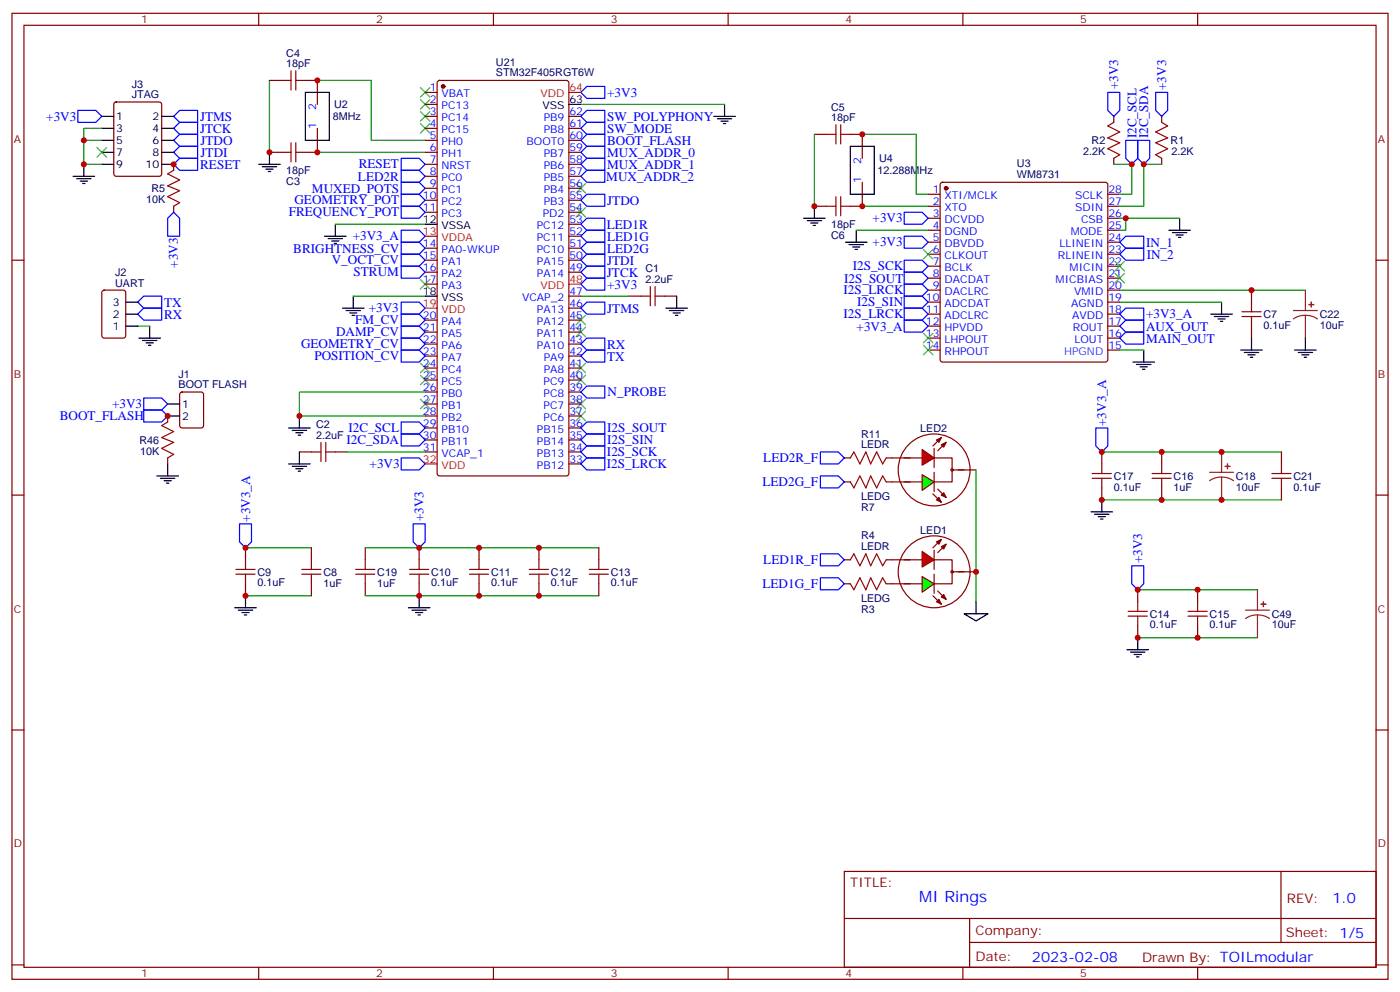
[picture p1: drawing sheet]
<svg xmlns="http://www.w3.org/2000/svg" width="412mm" height="292mm" viewBox="0 0 412 292" stroke-linecap="round" stroke-linejoin="round" font-family="sans-serif">
<g fill="none" stroke="#870000" stroke-width=".35">
<path d="M3.5 3.9h405.4v284.4h-405.4zM7.1 7.4h398.2v277.3h-398.2zM76.2 3.9v3.5M145.3 3.9v3.5M214.5 3.9v3.5M283.6 3.9v3.5M352.8 3.9v3.5M79.4 23.7h3.5M90 23.7h3.5v7M93.5 37.8v7h-3.5M239.9 39.5h3.5M250.5 39.5h3.5v7.1"/>
<path d="M328.1 34.3v1.7M342.2 34.3v1.7M79.4 44.8h3.5M254 53.7v7h-3.5M273.4 57.2h3.5M277.2 53.9l.4-.2h48l.5 .2 .2 .5v51.5l-.2 .5-.5 .2h-48l-.5-.3-.2-.4v-51.5zM326.3 57.2h3.5M328.1 46.6v1.8M342.2 46.6v1.8M3.5 76.6h3.6M239.9 60.7h3.5M273.4 60.7h3.5"/>
<path d="M273.4 64.2h3.5M273.4 67.8h3.5M273.4 71.3h3.5M273.4 74.8h3.5M273.4 78.4h3.5M326.3 60.7h3.5M326.3 64.2h3.5M326.3 67.8h3.5M326.3 71.3h3.5M326.3 74.8h3.5M326.3 78.4h3.5M405.3 76.6h3.6"/>
<path d="M185.2 87.2h3.5M195.8 87.2h3.5M273.4 81.9h3.5M273.4 85.4h3.5M273.4 88.9h3.5M273.4 92.5h3.5M273.4 96h3.5M273.4 99.5h3.5M326.3 81.9h3.5M326.3 85.4h3.5M326.3 88.9h3.5M326.3 92.5h3.5"/>
<path d="M326.3 96h3.5M326.3 99.5h3.5M368.7 85.4v3.5M368.7 96v3.5M273.4 103h3.5M326.3 103h3.5M88.2 133h3.5M98.8 133h3.5M275.2 134.8h5.3v7.1h-5.3M3.5 145.7h3.6M405.3 145.7h3.6M3.5 214.9h3.6"/>
<path d="M405.3 214.9h3.6M248.7 256.5h156.6v28.2h-156.6zM377.3 256.5v20.9M248.7 270.4h156.5M285.6 277.4h119.6M285.6 270.4v14.1M3.5 284h3.6M76.2 284.7v3.6M145.3 284.7v3.6M214.5 284.7v3.6M283.6 284.7v3.6M352.8 284.7v3.6"/>
<path d="M405.3 284h3.6"/>
<circle cx="280.5" cy="138.3" r=".35"/>
</g>
<g fill="none" stroke="#00f" stroke-width=".35">
<path d="M171.1 37.8l1.8-1.8h5.3v3.5h-5.3zM172.9 25.4h5.3v3.6h-5.3l-1.8-1.8zM172.9 32.5h5.3v3.5h-5.3l-1.8-1.7zM326.3 27.2h3.5v5.3l-1.7 1.8-1.8-1.8zM340.4 27.2h3.6v5.3l-1.8 1.8-1.8-1.8zM118.2 50.1h5.3l1.7 1.8-1.7 1.8h-5.3zM118.2 53.7h5.3l1.7 1.7-1.7 1.8h-5.3zM118.2 57.2h5.3l1.7 1.7-1.7 1.8h-5.3zM171.1 58.9l1.8-1.7h5.3v3.5h-5.3zM171.1 48.4l1.8-1.8h5.3v3.5h-5.3zM171.1 44.8l1.8-1.7h5.3v3.5h-5.3zM172.9 50.1h5.3v3.6h-5.3l-1.8-1.8z"/>
<path d="M331.6 41.3h3.5v5.3l-1.7 1.8-1.8-1.8zM335.1 41.3h3.6v5.3l-1.8 1.8-1.8-1.8zM118.2 67.8h5.3l1.7 1.7-1.7 1.8h-5.3zM118.2 71.3h5.3l1.7 1.8-1.7 1.7h-5.3zM118.2 74.8h5.3l1.7 1.8-1.7 1.8h-5.3zM118.2 78.4h5.3l1.7 1.7-1.7 1.8h-5.3zM118.2 60.7h5.3l1.7 1.8-1.7 1.7h-5.3zM171.1 76.6l1.8-1.8h5.3v3.6h-5.3zM171.1 73.1l1.8-1.8h5.3v3.5h-5.3zM171.1 66l1.8-1.8h5.3v3.6h-5.3zM172.9 67.8h5.3v3.5h-5.3l-1.8-1.8zM266.3 62.5h5.3l1.8 1.7-1.8 1.8h-5.3z"/>
<path d="M266.3 69.5h5.3l1.8 1.8-1.8 1.8h-5.3zM266.3 76.6h5.3l1.8 1.8-1.8 1.7h-5.3zM329.8 74.8l1.8-1.7h5.3v3.5h-5.3zM329.8 71.3l1.8-1.8h5.3v3.6h-5.3zM40.6 88.9l1.7-1.7h5.3v3.5h-5.3zM40.6 92.5l1.7-1.8h5.3v3.5h-5.3zM118.2 88.9h5.3l1.7 1.8-1.7 1.8h-5.3zM118.2 92.5h5.3l1.7 1.7-1.7 1.8h-5.3zM118.2 96h5.3l1.7 1.8-1.7 1.7h-5.3zM118.2 99.5h5.3l1.7 1.8-1.7 1.7h-5.3zM171.1 83.6l1.8-1.7h5.3v3.5h-5.3zM171.1 90.7l1.8-1.8h5.3v3.6h-5.3z"/>
<path d="M171.1 80.1l1.8-1.7h5.3v3.5h-5.3zM266.3 80.1h5.3l1.8 1.8-1.8 1.7h-5.3zM266.3 83.6h5.3l1.8 1.8-1.8 1.8h-5.3zM266.3 90.7h5.3l1.8 1.8-1.8 1.7h-5.3zM266.3 87.2h5.3l1.8 1.7-1.8 1.8h-5.3zM266.3 94.2h5.3l1.8 1.8-1.8 1.8h-5.3zM329.8 99.5l1.8-1.7h5.3v3.5h-5.3zM329.8 96l1.8-1.8h5.3v3.6h-5.3zM329.8 92.5l1.8-1.8h5.3v3.5h-5.3zM118.2 103h5.3l1.7 1.8-1.7 1.8h-5.3zM171.1 104.8l1.8-1.8h5.3v3.6h-5.3zM171.1 101.3l1.8-1.8h5.3v3.5h-5.3z"/>
<path d="M171.1 115.4l1.8-1.8h5.3v3.6h-5.3zM118.2 134.8h5.3l1.7 1.8-1.7 1.7h-5.3zM118.2 124.2h5.3l1.7 1.8-1.7 1.7h-5.3zM118.2 127.7h5.3l1.7 1.8-1.7 1.8h-5.3zM171.1 136.6l1.8-1.8h5.3v3.5h-5.3zM171.1 133l1.8-1.7h5.3v3.5h-5.3zM171.1 129.5l1.8-1.8h5.3v3.6h-5.3zM171.1 126l1.8-1.8h5.3v3.5h-5.3z"/>
</g>
<g fill="none" stroke="#000" stroke-width=".35">
<path d="M90 27.2h7v14.1h-7zM210.3 34.3h6.3M211.3 35h4.2M212.4 35.7h2.1M213.1 36.4h.7M213.4 30.7v3.6M76.2 48.4h6.3M77.3 49.1h4.2M78.3 49.8h2.1M79 50.5h.7M79.4 44.8v3.6M250.5 43.1h7v14.1h-7z"/>
<path d="M95.6 69.5h6.4M96.7 70.2h4.2M97.7 70.9h2.1M98.4 71.6h.7M98.8 66v3.5M236.7 64.2h6.4M237.8 64.9h4.2M238.8 65.7h2.1M239.5 66.4h.7M239.9 60.7v3.5M249.1 71.3h6.3M250.1 72h4.3"/>
<path d="M251.2 72.7h2.1M251.9 73.4h.7M252.2 67.8v3.5M344.3 67.8h6.4M345.4 68.5h4.2M346.4 69.2h2.1M347.1 69.9h.7M347.5 64.2v3.6M100.9 90.7h6.3M102 91.4h4.2M103 92.1h2.1M103.7 92.8h.7"/>
<path d="M104.1 87.2v3.5M196.1 90.7h6.4M197.2 91.4h4.2M198.3 92.1h2.1M199 92.8h.7M199.3 87.2v3.5M356.7 92.5h6.3M357.7 93.2h4.2M358.8 93.9h2.1M359.5 94.6h.7M359.8 88.9v3.6M368.7 99.5v3.5"/>
<path d="M384.5 99.5v3.5M333.7 106.6h6.4M334.8 107.3h4.2M335.8 108h2.2M336.5 108.7h.8M336.9 103v3.6M365.5 103h6.3M366.5 103.8h4.3M367.6 104.5h2.1M368.3 105.2h.7M381.4 103h6.3M382.4 103.8h4.2"/>
<path d="M383.5 104.5h2.1M384.2 105.2h.7M85 136.6h6.4M85 126h6.4M86.1 137.3h4.2M86.1 126.7h4.2M87.1 138h2.2M87.1 127.4h2.2M87.8 138.7h.7M87.8 128.1h.7M88.2 122.4v3.6M88.2 133v3.6"/>
</g>
<g fill="none" stroke="#008700" stroke-width=".35">
<path d="M79.4 23.7v21.1M93.5 23.7h15.9v17.6h15.8M171.1 30.7h42.3M239.9 39.5v21.2M254 39.5h15.9v17.7h3.5M93.5 44.8h31.7M328.1 48.4h5.3v8.8h-3.6M342.2 48.4h-5.3v12.3h-7.1M98.8 66h26.4M252.2 67.8h21.2M254 60.7h19.4M329.8 64.2h1.8"/>
<path d="M347.5 64.2h-15.9v3.6h-1.8M104.1 87.2h21.1M171.1 87.2h14.1M329.8 85.4h54.7M329.8 88.9h30M125.2 115.4h-37v7h37M329.8 103h7.1M102.3 133h22.9"/>
</g>
<g fill="none" stroke="#3c3" stroke-width=".35">
<path d="M123.8 25.8l2.8 2.8M123.8 29.3l2.8 2.8M123.8 36.4l2.8 2.8M123.8 32.8l2.8 2.9M126.6 25.8l-2.8 2.8M126.6 29.3l-2.8 2.8M126.6 36.4l-2.8 2.8M126.6 32.8l-2.8 2.9M169.7 54l2.8 2.8M172.5 54l-2.8 2.8M169.7 61.1l2.8 2.8M172.5 61.1l-2.8 2.8"/>
<path d="M272 73.4l2.8 2.8M274.8 73.4l-2.8 2.8M328.4 76.9l2.9 2.9M331.3 76.9l-2.9 2.9M123.8 82.2l2.8 2.9M126.6 82.2l-2.8 2.9M169.7 96.3l2.8 2.9M169.7 92.8l2.8 2.8M172.5 96.3l-2.8 2.9M172.5 92.8l-2.8 2.8M272 98.1l2.8 2.8M274.8 98.1l-2.8 2.8"/>
<path d="M328.4 80.5l2.9 2.8M331.3 80.5l-2.9 2.8M123.8 117.5l2.8 2.8M123.8 106.9l2.8 2.8M123.8 110.5l2.8 2.8M126.6 117.5l-2.8 2.8M126.6 106.9l-2.8 2.8M126.6 110.5l-2.8 2.8M169.7 106.9l2.8 2.8M169.7 117.5l2.8 2.8M169.7 110.5l2.8 2.8M172.5 106.9l-2.8 2.8"/>
<path d="M172.5 117.5l-2.8 2.8M172.5 110.5l-2.8 2.8M272 101.6l2.8 2.9M274.8 101.6l-2.8 2.9M169.7 121l2.8 2.9M172.5 121l-2.8 2.9"/>
</g>
<g fill="none" stroke="#a10000" stroke-width=".35">
<path d="M82.9 23.7h2.8M85.7 20.8v5.7M87.1 20.8v5.7M87.1 23.7h2.9M243.4 39.5h2.8M246.2 36.7v5.7M247.6 36.7v5.7M247.6 39.5h2.9M328.1 36l-1.8 1.1 3.5 1.7-3.5 1.8 3.5 1.4-3.5 1.8 3.5 1.7-1.7 1.1M342.2 36l1.8 1.1-3.6 1.7 3.6 1.8-3.6 1.4 3.6 1.8-3.6 1.7 1.8 1.1M82.9 44.8h2.8M85.7 42v5.7"/>
<path d="M87.1 42v5.7M87.1 44.8h2.9M246.2 57.9v5.6M247.6 57.9v5.6M243.4 60.7h2.8M247.6 60.7h2.9M188.7 87.2h2.9M191.6 84.3v5.7M193 84.3v5.7M193 87.2h2.8M365.8 93.2h5.7M365.8 91.8h5.7"/>
<path d="M368.7 88.9v2.9M368.7 93.2v2.8M91.7 133h2.8M94.5 130.2v5.7M96 130.2v5.7M96 133h2.8"/>
</g>
<path d="M381 91.4h7.1M384.5 92.8l-1.8 .3-1.7 .8M384.5 92.8l1.9 .3 1.7 .8M384.5 85.4v6M384.5 92.8v6.7" fill="none" stroke="#8c2424" stroke-width=".35"/>
<g fill="#8c2424" stroke="#8c2424" stroke-width=".35">
<path d="M385.6 89.6l1.4 .1z"/>
<path d="M386.3 88.9v1.4z"/>
</g>
<circle cx="278.7" cy="55.4" r=".53" fill="#870000" stroke="#870000" stroke-width=".35"/>
<path d="M271.6 132.3l3.6 2.5-3.6 2.1z" fill="#f00" stroke="#870000" stroke-width=".35"/>
<path d="M262.8 134.8h5.3M275.2 132v5.6M277.3 128.8l-2.5 2.5M278.7 130.2l-2.5 2.5" fill="none" stroke="#870000" stroke-width=".35"/>
<g fill="#870000" stroke="#870000" stroke-width=".35">
<path d="M275.9 129.5l1.4-.7-.7 1.4z"/>
<path d="M277.3 130.9l1.4-.7-.7 1.4z"/>
</g>
<path d="M271.6 139.7l3.6 2.2-3.6 2.4z" fill="#0f0" stroke="#870000" stroke-width=".35"/>
<g fill="none" stroke="#870000" stroke-width=".35">
<path d="M248.7 134.8h1.8M261.1 134.8h1.7M266.3 134.8h5.3M275.2 139v5.7M280.5 138.3h7M248.7 141.9h1.8M261.1 141.9h10.5M274.8 145.4l2.5 2.4M276.2 144l2.5 2.4M248.7 171.8h1.8M248.7 164.8h1.8M261.1 171.8h1.7"/>
<path d="M261.1 164.8h1.7M275.2 164.8h5.3v7h-5.3"/>
<circle cx="275.2" cy="138.3" r="10.6"/>
<circle cx="280.5" cy="168.3" r=".35"/>
</g>
<g fill="#870000" stroke="#870000" stroke-width=".35">
<path d="M276.6 146.4l.7 1.4-1.4-.7z"/>
<path d="M277.3 145.7l.7-.7 .7 1.4z"/>
</g>
<path d="M250.5 134.8l1-1.8 1.8 3.6 1.8-3.6 1.4 3.6 1.7-3.6 1.8 3.6 1.1-1.8M250.5 141.9l1 1.7 1.8-3.5 1.8 3.5 1.4-3.5 1.7 3.5 1.8-3.5 1.1 1.8M250.5 171.8l1 1.8 1.8-3.5 1.8 3.5 1.4-3.5 1.7 3.5 1.8-3.5 1.1 1.7M250.5 164.8l1-1.8 1.8 3.5 1.8-3.5 1.4 3.5 1.7-3.5 1.8 3.5 1.1-1.7" fill="none" stroke="#a10000" stroke-width=".35"/>
<path d="M271.6 162.3l3.6 2.5-3.6 2.1z" fill="#f00" stroke="#870000" stroke-width=".35"/>
<path d="M277.3 158.8l-2.5 2.5M262.8 164.8h5.3M275.2 162v5.6M278.7 160.2l-2.5 2.5" fill="none" stroke="#870000" stroke-width=".35"/>
<g fill="#870000" stroke="#870000" stroke-width=".35">
<path d="M275.9 159.5l1.4-.7-.7 1.4z"/>
<path d="M277.3 160.9l1.4-.7-.7 1.4z"/>
</g>
<path d="M271.6 169.7l3.6 2.1-3.6 2.5z" fill="#0f0" stroke="#870000" stroke-width=".35"/>
<g fill="none" stroke="#870000" stroke-width=".35">
<path d="M33.7 30.2l.5-.2h12.7l.7 .5v20.7l-.4 .6-13 .1-.6-.5-.1-20.7zM125.2 27.2h3.6M125.2 30.7h3.6M125.2 34.3h3.6M125.2 37.8h3.6M129 23.9l.5-.2h37.4l.6 .4 .1 115.3-.5 .6-37.6 .1-.7-.5v-115.2zM167.6 34.3h3.5M167.6 37.8h3.5M51.2 48.4v1.7M125.2 41.3h3.6M125.2 44.8h3.6M125.2 48.4h3.6"/>
<path d="M125.2 51.9h3.6M125.2 55.4h3.6M125.2 58.9h3.6M167.6 41.3h3.5M167.6 44.8h3.5M167.6 48.4h3.5M167.6 51.9h3.5M167.6 55.4h3.5M167.6 58.9h3.5M51.2 60.7v1.8M125.2 62.5h3.6M125.2 73.1h3.6"/>
<path d="M125.2 76.6h3.6M167.6 62.5h3.5M167.6 73.1h3.5M167.6 76.6h3.5M167.6 69.5h3.5M167.6 66h3.5M30.2 85.6l.5-.2h5.6l.7 .4v13l-.4 .7h-5.9l-.7-.4v-13zM125.2 80.1h3.6M125.2 83.6h3.6M125.2 94.2h3.6M125.2 97.8h3.6M167.6 80.1h3.5"/>
<path d="M167.6 94.2h3.5M167.6 97.8h3.5M167.6 90.7h3.5M167.6 87.2h3.5M53.2 115.6l.4-.2h5.7l.6 .4 .1 9.5-.5 .6-5.9 .1-.6-.5-.1-9.4zM125.2 101.3h3.6M125.2 104.8h3.6M125.2 108.3h3.6M125.2 111.9h3.6M125.2 115.4h3.6M125.2 118.9h3.6M167.6 101.3h3.5"/>
<path d="M167.6 104.8h3.5M167.6 108.3h3.5M167.6 111.9h3.5M167.6 115.4h3.5M167.6 118.9h3.5M49.4 122.4v1.8M49.4 134.8v1.8M125.2 122.4h3.6M125.2 126h3.6M125.2 129.5h3.6M125.2 133h3.6M167.6 122.4h3.5"/>
<path d="M167.6 126h3.5M167.6 129.5h3.5M167.6 133h3.5M167.6 136.6h3.5M324.6 133v3.6M342.2 133v3.6M377.5 133v3.6M324.6 143.6v3.5M342.2 143.6v3.5M377.5 143.6v3.5M72.3 161.3v3.5M72.3 171.8v3.6"/>
<path d="M91.7 161.3v3.5M91.7 171.8v3.6M107.6 161.3v3.5M107.6 171.8v3.6M123.5 161.3v3.5M123.5 171.8v3.6M141.1 161.3v3.5M141.1 171.8v3.6M158.7 161.3v3.5M158.7 171.8v3.6M176.4 161.3v3.5M176.4 171.8v3.6"/>
<path d="M262.8 171.8h8.8M266.3 164.8h5.3M274.8 175.4l2.5 2.4M275.2 169v5.7M276.2 174l2.5 2.4M280.5 168.3h7M335.1 173.6v3.5M352.8 173.6v3.5M335.1 184.2v3.5M352.8 184.2v3.5"/>
<circle cx="275.2" cy="168.3" r="10.6"/>
</g>
<g fill="#870000" stroke="#870000" stroke-width=".35">
<path d="M275.9 177.1l.7-.7 .7 1.4z"/>
<path d="M277.3 175.7l.7-.7 .7 1.4z"/>
<circle cx="130.5" cy="25.4" r=".53"/>
</g>
<g fill="none" stroke="#00f" stroke-width=".35">
<path d="M22.9 32.5h5.3l1.8 1.8-1.8 1.7h-5.3zM51.2 37.8l1.7-1.8h5.3v3.5h-5.3zM52.9 32.5h5.3v3.5h-5.3l-1.7-1.7zM51.2 41.3l1.7-1.8h5.3v3.6h-5.3zM51.2 44.8l1.7-1.7h5.3v3.5h-5.3zM51.2 48.4l1.7-1.8h5.3v3.5h-5.3zM118.2 46.6h5.3l1.7 1.8-1.7 1.7h-5.3zM171.1 41.3l1.8-1.8h5.3v3.6h-5.3zM51.2 62.5l1.7 1.7v5.3h-3.5v-5.3zM42.3 117.2h5.3l1.8 1.7-1.8 1.8h-5.3zM42.3 120.7h5.3l1.8 1.7-1.8 1.8h-5.3zM241.7 133h5.2l1.8 1.8-1.8 1.8h-5.2z"/>
<path d="M322.8 126h3.5v5.3l-1.7 1.7-1.8-1.7zM70.6 154.2h3.5v5.3l-1.8 1.8-1.7-1.8zM121.7 154.2h3.5v5.3l-1.7 1.8-1.8-1.8zM241.7 140.1h5.2l1.8 1.8-1.8 1.7h-5.2zM241.7 163h5.2l1.8 1.8-1.8 1.7h-5.2zM241.7 170.1h5.2l1.8 1.7-1.8 1.8h-5.2zM333.4 166.5h3.5v5.3l-1.8 1.8-1.7-1.8z"/>
</g>
<path d="M30 37.8h-5.3v10.6h5.3M24.7 41.3h5.3M40.6 96h3.5M287.5 138.3v38.8M324.6 133h52.9M324.6 147.1h52.9M72.3 175.4h19.4M72.3 161.3h19.4M107.6 175.4h68.8M107.6 161.3h68.8M335.1 173.6h35.3M335.1 187.7h35.3" fill="none" stroke="#008700" stroke-width=".35"/>
<g fill="none" stroke="#000" stroke-width=".35">
<path d="M30 34.3h3.5M30 37.8h3.5M47.6 34.3h3.6M47.6 37.8h3.6M167.6 30.7h3.5M21.5 51.9h6.4M22.6 52.6h4.2M23.6 53.3h2.2M24.3 54h.7M24.7 48.4v3.5M30 41.3h3.5M30 44.8h3.5"/>
<path d="M30 48.4h3.5M47.6 41.3h3.6M47.6 44.8h3.6M47.6 48.4h3.6M125.2 66h3.6M37 88.9h3.6M37 96h3.6M37 92.5h3.6M40.9 99.5h6.4M44.1 96v3.5M125.2 87.2h3.6M42 100.2h4.2"/>
<path d="M43 100.9h2.2M43.7 101.6h.7M49.4 118.9h3.5M49.4 136.6v3.5M49.4 122.4h3.5M46.2 140.1h6.4M47.3 140.8h4.2M48.3 141.5h2.1M49 142.2h.7M321.4 150.7h6.3M322.4 151.4h4.3M323.5 152.1h2.1"/>
<path d="M324.2 152.8h.7M324.6 147.1v3.6M69.1 178.9h6.4M70.2 179.6h4.2M72.3 175.4v3.5M120.3 178.9h6.3M121.4 179.6h4.2M123.5 175.4v3.5M287.5 177.1v3.6M71.3 180.3h2.1M72 181h.7M122.4 180.3h2.1"/>
<path d="M123.1 181h.7M284 180.7h7l-3.5 2.1zM332 191.2h6.3M333 191.9h4.3M334.1 192.7h2.1M334.8 193.4h.7M335.1 187.7v3.5"/>
</g>
<path d="M356.3 139h7.1M359.8 133v6M359.8 140.4l-1.8 .3-1.7 .8M359.8 140.4l1.9 .3 1.7 .8M359.8 140.4v6.7M366.9 179.6h7M370.4 173.6v6M370.4 181l-1.8 .2-1.7 .9M370.4 181l1.9 .2 1.6 .9M370.4 181v6.7" fill="none" stroke="#8c2424" stroke-width=".35"/>
<g fill="#8c2424" stroke="#8c2424" stroke-width=".35">
<path d="M360.9 137.3h1.4z"/>
<path d="M361.6 136.6v1.4z"/>
<path d="M371.5 177.8l1.4 .1z"/>
<path d="M372.1 177.1l.1 1.4z"/>
</g>
<g fill="none" stroke="#a10000" stroke-width=".35">
<path d="M51.2 50.1l-1.8 1.1 3.5 1.8-3.5 1.7 3.5 1.4-3.5 1.8 3.5 1.8-1.7 1M49.4 124.2l-1.8 1.1 3.6 1.7-3.6 1.8 3.6 1.4-3.6 1.8 3.6 1.7-1.8 1.1M321.7 139.4h5.7M324.6 136.6v2.8M339.4 139.4h5.6M342.2 136.6v2.8M374.6 139.4h5.7M377.5 136.6v2.8M321.7 140.8h5.7M324.6 140.8v2.8M339.4 140.8h5.6M342.2 140.8v2.8"/>
<path d="M374.6 140.8h5.7M377.5 140.8v2.8M69.5 169h5.6M69.5 167.6h5.6M72.3 164.8v2.8M72.3 169v2.8M88.9 169h5.6M88.9 167.6h5.6M91.7 164.8v2.8M91.7 169v2.8M104.8 169h5.6M104.8 167.6h5.6"/>
<path d="M107.6 164.8v2.8M107.6 169v2.8M120.6 169h5.7M120.6 167.6h5.7M123.5 164.8v2.8M123.5 169v2.8M138.3 169h5.6M138.3 167.6h5.6M141.1 164.8v2.8M141.1 169v2.8M155.9 169h5.7M155.9 167.6h5.7"/>
<path d="M158.7 164.8v2.8M158.7 169v2.8M173.6 169h5.6M173.6 167.6h5.6M176.4 164.8v2.8M176.4 169v2.8M332.3 180h5.7M335.1 177.1v2.9M350 180h5.6M352.8 177.1v2.9M332.3 181.4h5.7M335.1 181.4v2.8"/>
<path d="M350 181.4h5.6M352.8 181.4v2.8"/>
</g>
<path d="M167.6 27.2h3.5M125.2 69.5h3.6M125.2 90.7h3.6M167.6 83.6h3.5M125.2 136.6h3.6" fill="none" stroke="#f00" stroke-width=".35"/>
<path d="M28.6 43.4l2.8 2.8M31.4 43.4l-2.8 2.8" fill="none" stroke="#3c3" stroke-width=".35"/>
<g fill="#c00">
<circle cx="88.2" cy="122.4" r=".88"/>
<circle cx="79.4" cy="44.8" r=".88"/>
<circle cx="93.5" cy="44.8" r=".88"/>
<circle cx="93.5" cy="23.7" r=".88"/>
<circle cx="254" cy="60.7" r=".88"/>
<circle cx="254" cy="39.5" r=".88"/>
<circle cx="368.7" cy="85.4" r=".88"/>
<circle cx="333.4" cy="48.4" r=".88"/>
<circle cx="336.9" cy="48.4" r=".88"/>
<circle cx="331.6" cy="64.2" r=".88"/>
<circle cx="239.9" cy="60.7" r=".88"/>
<circle cx="287.5" cy="168.3" r=".88"/>
<circle cx="324.6" cy="147.1" r=".88"/>
<circle cx="324.6" cy="133" r=".88"/>
<circle cx="352.8" cy="187.7" r=".88"/>
<circle cx="335.1" cy="187.7" r=".88"/>
<circle cx="352.8" cy="173.6" r=".88"/>
<circle cx="335.1" cy="173.6" r=".88"/>
<circle cx="141.1" cy="175.4" r=".88"/>
<circle cx="123.5" cy="175.4" r=".88"/>
<circle cx="141.1" cy="161.3" r=".88"/>
<circle cx="123.5" cy="161.3" r=".88"/>
<circle cx="72.3" cy="161.3" r=".88"/>
<circle cx="72.3" cy="175.4" r=".88"/>
<circle cx="342.2" cy="133" r=".88"/>
<circle cx="342.2" cy="147.1" r=".88"/>
<circle cx="49.4" cy="122.4" r=".88"/>
<circle cx="24.7" cy="48.4" r=".88"/>
<circle cx="24.7" cy="41.3" r=".88"/>
<circle cx="51.2" cy="48.4" r=".88"/>
<circle cx="359.8" cy="133" r=".88"/>
<circle cx="359.8" cy="147.1" r=".88"/>
<circle cx="158.8" cy="161.3" r=".88"/>
<circle cx="158.8" cy="175.4" r=".88"/>
</g>
<text font-size="4.6" fill="#00f" x="270.8" y="265.5">MI Rings</text>
<g font-size="4.2" fill="#00f">
<text x="392.5" y="265.8">1.0</text>
<text x="304" y="283.1">2023-02-08</text>
</g>
<g font-size="3.9" fill="#00f">
<text x="178.9" y="28.5">+3V3</text>
<text x="329.4" y="26.2" transform="rotate(-90 329.4 26.2)">+3V3</text>
<text x="343.5" y="26.5" transform="rotate(-90 343.5 26.5)">+3V3</text>
<text x="13.6" y="35.5">+3V3</text>
<text x="58.9" y="35.5">JTMS</text>
<text x="178.9" y="35.6">SW_POLYPHONY</text>
<text x="58.9" y="39">JTCK</text>
<text x="178.9" y="39.1">SW_MODE</text>
<text x="334.8" y="40.7" transform="rotate(-90 334.8 40.7)">I2C_SCL</text>
<text x="338.2" y="40.7" transform="rotate(-90 338.2 40.7)">I2C_SDA</text>
<text x="59" y="42.6">JTDO</text>
<text x="59.1" y="46.1">JTDI</text>
<text x="178.9" y="46.1">MUX_ADDR_0</text>
<text x="178.9" y="42.6">BOOT_FLASH</text>
<text x="59" y="49.7">RESET</text>
<text x="105.4" y="53.1">LED2R</text>
<text x="105.7" y="49.6">RESET</text>
<text x="178.6" y="53.3">MUX_ADDR_2</text>
<text x="178.9" y="49.7">MUX_ADDR_1</text>
<text x="91.9" y="56.7">MUXED_POTS</text>
<text x="85.1" y="63.7">FREQUENCY_POT</text>
<text x="86.7" y="60.2">GEOMETRY_POT</text>
<text x="178.9" y="60.2">JTDO</text>
<text x="257" y="65.5">+3V3</text>
<text x="103.9" y="70.8">+3V3_A</text>
<text x="178.8" y="67.3">LED1R</text>
<text x="178.9" y="70.8">LED1G</text>
<text x="86.4" y="74.3">BRIGHTNESS_CV</text>
<text x="97.7" y="77.8">V_OCT_CV</text>
<text x="178.8" y="77.9">JTDI</text>
<text x="178.9" y="74.4">LED2G</text>
<text x="257" y="72.5">+3V3</text>
<text x="337.6" y="72.6">IN_1</text>
<text x="337.8" y="76.2">IN_2</text>
<text x="52.4" y="78.8" transform="rotate(-90 52.4 78.8)">+3V3</text>
<text x="104.2" y="81.3">STRUM</text>
<text x="178.8" y="81.4">JTCK</text>
<text x="248.7" y="83.2">I2S_SOUT</text>
<text x="251.2" y="79.6">I2S_SCK</text>
<text x="178.9" y="85">+3V3</text>
<text x="248.5" y="86.6">I2S_LRCK</text>
<text x="48.3" y="90.2">TX</text>
<text x="48.3" y="93.8">RX</text>
<text x="104.6" y="95.5">FM_CV</text>
<text x="108.6" y="91.9">+3V3</text>
<text x="178.9" y="92">JTMS</text>
<text x="248.5" y="93.7">I2S_LRCK</text>
<text x="252.5" y="90.2">I2S_SIN</text>
<text x="337.6" y="93.7">+3V3_A</text>
<text x="99" y="99">DAMP_CV</text>
<text x="252.3" y="97.3">+3V3_A</text>
<text x="337.6" y="100.8">MAIN_OUT</text>
<text x="337.6" y="97.3">AUX_OUT</text>
<text x="88.7" y="102.6">GEOMETRY_CV</text>
<text x="92.6" y="106.1">POSITION_CV</text>
<text x="178.9" y="106.1">TX</text>
<text x="178.9" y="102.6">RX</text>
<text x="179" y="116.7">N_PROBE</text>
<text x="17.6" y="123.7">BOOT_FLASH</text>
<text x="33" y="120.1">+3V3</text>
<text x="325.9" y="125.4" transform="rotate(-90 325.9 125.4)">+3V3_A</text>
<text x="102" y="130.7">I2C_SDA</text>
<text x="102.7" y="127.2">I2C_SCL</text>
<text x="178.9" y="130.8">I2S_SIN</text>
<text x="178.9" y="127.3">I2S_SOUT</text>
<text x="108.9" y="137.8">+3V3</text>
<text x="178.8" y="137.9">I2S_LRCK</text>
<text x="178.8" y="134.3">I2S_SCK</text>
<text x="224.8" y="136">LED2R_F</text>
<text x="224.6" y="143.1">LED2G_F</text>
<text x="73.6" y="153.6" transform="rotate(-90 73.6 153.6)">+3V3_A</text>
<text x="124.7" y="153.5" transform="rotate(-90 124.7 153.5)">+3V3</text>
<text x="224.8" y="166">LED1R_F</text>
<text x="336.4" y="165.8" transform="rotate(-90 336.4 165.8)">+3V3</text>
<text x="224.6" y="173.1">LED1G_F</text>
</g>
<g font-size="3.9" fill="#800">
<text x="250.5" y="261.1">TITLE:</text>
<text x="379.1" y="265.8">REV:</text>
<text x="287.4" y="275.3">Company:</text>
<text x="378.7" y="275.9">Sheet: 1/5</text>
<text x="287.4" y="283">Date:</text>
<text x="336.4" y="283.1">Drawn By: TOILmodular</text>
</g>
<g font-size="3.2" fill="#800">
<text x="41.6" y="6.9">1</text>
<text x="110.8" y="6.9">2</text>
<text x="179.9" y="6.9">3</text>
<text x="249.1" y="6.9">4</text>
<text x="318.2" y="6.9">5</text>
<text x="4.1" y="42">A</text>
<text x="405.9" y="42">A</text>
<text x="4.1" y="111.2">B</text>
<text x="405.9" y="111.2">B</text>
<text x="4.1" y="180.3">C</text>
<text x="405.9" y="180.3">C</text>
<text x="4.1" y="249.4">D</text>
<text x="405.9" y="249.4">D</text>
<text x="41.6" y="287.7">1</text>
<text x="110.8" y="287.7">2</text>
<text x="179.9" y="287.7">3</text>
<text x="249.1" y="287.7">4</text>
<text x="318.2" y="287.7">5</text>
</g>
<g font-size="3.2" fill="#000080">
<text x="84.3" y="16.7">C4</text>
<text x="84.3" y="19.8">18pF</text>
<text x="146.1" y="22.4">STM32F405RGT6W</text>
<text x="146.1" y="19.3">U21</text>
<text x="38.8" y="29">JTAG</text>
<text x="38.8" y="25.8">J3</text>
<text x="98" y="35.4">8MHz</text>
<text x="98.4" y="31.8">U2</text>
<text x="244.8" y="35.7">18pF</text>
<text x="244.8" y="32.5">C5</text>
<text x="258.9" y="47.7">U4</text>
<text x="319.1" y="45.7">2.2K</text>
<text x="321.6" y="42.5">R2</text>
<text x="344.8" y="42.5">R1</text>
<text x="345.1" y="45.6">2.2K</text>
<text x="84.3" y="51.2">18pF</text>
<text x="258.5" y="51.2">12.288MHz</text>
<text x="299.6" y="52.4">WM8731</text>
<text x="299.6" y="49.3">U3</text>
<text x="43" y="59.7">10K</text>
<text x="44.6" y="56.5">R5</text>
<text x="84.3" y="54.3">C3</text>
<text x="244.8" y="67.1">18pF</text>
<text x="244.8" y="70.2">C6</text>
<text x="33.9" y="81.2">J2</text>
<text x="190.2" y="83.3">2.2uF</text>
<text x="190.2" y="80.2">C1</text>
<text x="33.9" y="84.3">UART</text>
<text x="372.2" y="93.6">C7</text>
<text x="388.8" y="93.6">C22</text>
<text x="372.2" y="96.8">0.1uF</text>
<text x="388.8" y="96.8">10uF</text>
<text x="52.6" y="111.2">J1</text>
<text x="52.6" y="114.3">BOOT FLASH</text>
<text x="41.1" y="130.6">R46</text>
<text x="93.1" y="129.2">2.2uF</text>
<text x="93.1" y="126">C2</text>
<text x="253.6" y="132">LEDR</text>
<text x="253.6" y="128.8">R11</text>
<text x="271" y="127.1">LED2</text>
<text x="41.3" y="133.8">10K</text>
<text x="328.1" y="141.3">C17</text>
<text x="345.7" y="141.3">C16</text>
<text x="364.1" y="141.2">C18</text>
<text x="381" y="141.3">C21</text>
<text x="253.6" y="147.1">LEDG</text>
<text x="328.1" y="144.4">0.1uF</text>
<text x="345.7" y="144.4">1uF</text>
<text x="364.1" y="144.4">10uF</text>
<text x="381" y="144.4">0.1uF</text>
<text x="253.6" y="150.3">R7</text>
<text x="253.6" y="162">LEDR</text>
<text x="253.6" y="158.8">R4</text>
<text x="271" y="157.1">LED1</text>
<text x="75.8" y="172.6">0.1uF</text>
<text x="75.8" y="169.5">C9</text>
<text x="95.2" y="172.7">1uF</text>
<text x="95.2" y="169.6">C8</text>
<text x="111.1" y="172.7">1uF</text>
<text x="111.1" y="169.6">C19</text>
<text x="127" y="172.6">0.1uF</text>
<text x="127" y="169.5">C10</text>
<text x="144.6" y="172.6">0.1uF</text>
<text x="144.6" y="169.5">C11</text>
<text x="162.3" y="172.6">0.1uF</text>
<text x="162.3" y="169.5">C12</text>
<text x="179.9" y="172.6">0.1uF</text>
<text x="179.9" y="169.5">C13</text>
<text x="253.6" y="177.1">LEDG</text>
<text x="253.6" y="180.3">R3</text>
<text x="338.7" y="185">0.1uF</text>
<text x="338.7" y="181.8">C14</text>
<text x="356.3" y="185">0.1uF</text>
<text x="356.3" y="181.8">C15</text>
<text x="374.6" y="185">10uF</text>
<text x="374.6" y="181.8">C49</text>
</g>
<g font-size="3.2" fill="#00f">
<text x="126.6" y="26.8">1</text>
<text x="130.1" y="28.6">VBAT</text>
<text x="93.1" y="32.5" transform="rotate(-90 93.1 32.5)">2</text>
<text x="126.6" y="30.4">2</text>
<text x="126.6" y="33.9">3</text>
<text x="130.1" y="32.1">PC13</text>
<text x="130.1" y="35.7">PC14</text>
<text x="160.2" y="35.7">PB9</text>
<text x="167.7" y="33.9">62</text>
<text x="93.1" y="38" transform="rotate(-90 93.1 38)">1</text>
<text x="126.6" y="37.4">4</text>
<text x="126.6" y="41">5</text>
<text x="130.1" y="39.2">PC15</text>
<text x="160.2" y="39.2">PB8</text>
<text x="167.7" y="41">60</text>
<text x="167.7" y="37.4">61</text>
<text x="126.6" y="44.5">6</text>
<text x="130.1" y="42.7">PH0</text>
<text x="130.1" y="46.2">PH1</text>
<text x="155.1" y="42.7">BOOT0</text>
<text x="160.2" y="46.2">PB7</text>
<text x="167.7" y="44.5">59</text>
<text x="126.6" y="48">7</text>
<text x="126.6" y="51.5">8</text>
<text x="130.1" y="49.8">NRST</text>
<text x="130.1" y="53.3">PC0</text>
<text x="160.2" y="53.3">PB5</text>
<text x="160.2" y="49.8">PB6</text>
<text x="167.7" y="51.5">57</text>
<text x="167.7" y="48">58</text>
<text x="253.6" y="53.9" transform="rotate(-90 253.6 53.9)">1</text>
<text x="253.6" y="48.4" transform="rotate(-90 253.6 48.4)">2</text>
<text x="124.6" y="58.6">10</text>
<text x="126.6" y="55.1">9</text>
<text x="130.1" y="56.8">PC1</text>
<text x="160.2" y="56.8">PB4</text>
<text x="167.7" y="58.6">55</text>
<text x="167.7" y="55.1">56</text>
<text x="274.7" y="56.8">1</text>
<text x="278.2" y="58.6">XTI/MCLK</text>
<text x="316.7" y="58.6">SCLK</text>
<text x="326.5" y="56.8">28</text>
<text x="124.6" y="62.1">11</text>
<text x="130.1" y="60.4">PC2</text>
<text x="130.1" y="63.9">PC3</text>
<text x="159.9" y="63.9">PD2</text>
<text x="160.2" y="60.4">PB3</text>
<text x="167.7" y="65.7">53</text>
<text x="167.7" y="62.1">54</text>
<text x="274.7" y="60.4">2</text>
<text x="274.7" y="63.9">3</text>
<text x="278.2" y="62.1">XTO</text>
<text x="278.2" y="65.7">DCVDD</text>
<text x="316.7" y="62.1">SDIN</text>
<text x="318.5" y="65.7">CSB</text>
<text x="326.5" y="63.9">26</text>
<text x="326.5" y="60.4">27</text>
<text x="158.1" y="70.9">PC11</text>
<text x="158.1" y="67.4">PC12</text>
<text x="167.7" y="69.2">52</text>
<text x="274.7" y="67.4">4</text>
<text x="274.7" y="70.9">5</text>
<text x="278.2" y="69.2">DGND</text>
<text x="315.4" y="69.2">MODE</text>
<text x="326.5" y="70.9">24</text>
<text x="326.5" y="67.4">25</text>
<text x="124.6" y="72.7">14</text>
<text x="124.6" y="76.2">15</text>
<text x="130.1" y="74.5">PA0-WKUP</text>
<text x="130.1" y="78">PA1</text>
<text x="158.1" y="74.5">PC10</text>
<text x="158.2" y="78">PA15</text>
<text x="167.7" y="76.2">50</text>
<text x="167.7" y="72.7">51</text>
<text x="274.7" y="74.5">6</text>
<text x="274.7" y="78">7</text>
<text x="278.2" y="72.7">DBVDD</text>
<text x="278.2" y="76.2">CLKOUT</text>
<text x="311.6" y="76.2">RLINEIN</text>
<text x="312.1" y="72.7">LLINEIN</text>
<text x="326.5" y="78">22</text>
<text x="326.5" y="74.5">23</text>
<text x="124.6" y="79.8">16</text>
<text x="124.6" y="83.3">17</text>
<text x="130.1" y="81.5">PA2</text>
<text x="158.2" y="81.5">PA14</text>
<text x="167.7" y="79.8">49</text>
<text x="274.7" y="81.5">8</text>
<text x="278.2" y="79.8">BCLK</text>
<text x="278.2" y="83.3">DACDAT</text>
<text x="310.9" y="83.3">MICBIAS</text>
<text x="315.1" y="79.8">MICIN</text>
<text x="326.5" y="81.5">21</text>
<text x="130.1" y="85.1">PA3</text>
<text x="153.8" y="88.6">VCAP_2</text>
<text x="167.7" y="86.8">47</text>
<text x="272.7" y="88.6">10</text>
<text x="274.7" y="85.1">9</text>
<text x="278.2" y="86.8">DACLRC</text>
<text x="316.4" y="86.8">VMID</text>
<text x="326.5" y="88.6">19</text>
<text x="326.5" y="85.1">20</text>
<text x="124.6" y="93.9">20</text>
<text x="130.1" y="95.6">PA4</text>
<text x="158.2" y="95.6">PA12</text>
<text x="158.2" y="92.1">PA13</text>
<text x="167.7" y="93.9">45</text>
<text x="167.7" y="90.3">46</text>
<text x="272.7" y="92.1">11</text>
<text x="272.7" y="95.6">12</text>
<text x="278.2" y="90.3">ADCDAT</text>
<text x="278.2" y="93.9">ADCLRC</text>
<text x="315.6" y="90.3">AGND</text>
<text x="315.8" y="93.9">AVDD</text>
<text x="326.5" y="95.6">17</text>
<text x="326.5" y="92.1">18</text>
<text x="124.6" y="97.4">21</text>
<text x="124.6" y="100.9">22</text>
<text x="130.1" y="99.2">PA5</text>
<text x="158.2" y="99.2">PA11</text>
<text x="167.7" y="100.9">43</text>
<text x="167.7" y="97.4">44</text>
<text x="272.7" y="99.2">13</text>
<text x="278.2" y="97.4">HPVDD</text>
<text x="278.2" y="100.9">LHPOUT</text>
<text x="316" y="97.4">ROUT</text>
<text x="316.5" y="100.9">LOUT</text>
<text x="326.5" y="99.2">16</text>
<text x="124.6" y="104.5">23</text>
<text x="124.6" y="108">24</text>
<text x="130.1" y="102.7">PA6</text>
<text x="130.1" y="106.2">PA7</text>
<text x="158.2" y="102.7">PA10</text>
<text x="160.2" y="106.2">PA9</text>
<text x="167.7" y="108">41</text>
<text x="167.7" y="104.5">42</text>
<text x="272.7" y="102.7">14</text>
<text x="278.2" y="104.5">RHPOUT</text>
<text x="326.5" y="102.7">15</text>
<text x="124.6" y="111.5">25</text>
<text x="130.1" y="109.7">PC4</text>
<text x="130.1" y="113.3">PC5</text>
<text x="160.1" y="113.3">PC9</text>
<text x="160.2" y="109.7">PA8</text>
<text x="167.7" y="111.5">40</text>
<text x="124.6" y="115">26</text>
<text x="124.6" y="118.6">27</text>
<text x="130.1" y="116.8">PB0</text>
<text x="160.1" y="116.8">PC8</text>
<text x="167.7" y="118.6">38</text>
<text x="167.7" y="115">39</text>
<text x="124.6" y="122.1">28</text>
<text x="124.6" y="125.6">29</text>
<text x="130.1" y="120.3">PB1</text>
<text x="130.1" y="123.9">PB2</text>
<text x="160.1" y="123.9">PC6</text>
<text x="160.1" y="120.3">PC7</text>
<text x="167.7" y="125.6">36</text>
<text x="167.7" y="122.1">37</text>
<text x="124.6" y="129.2">30</text>
<text x="130.1" y="127.4">PB10</text>
<text x="130.1" y="130.9">PB11</text>
<text x="158.1" y="130.9">PB14</text>
<text x="158.1" y="127.4">PB15</text>
<text x="167.7" y="129.2">35</text>
<text x="124.6" y="132.7">31</text>
<text x="130.1" y="134.4">VCAP_1</text>
<text x="158.1" y="138">PB12</text>
<text x="158.1" y="134.4">PB13</text>
<text x="167.7" y="136.2">33</text>
<text x="167.7" y="132.7">34</text>
</g>
<g font-size="3.2" fill="#f00">
<text x="159.2" y="28.6">VDD</text>
<text x="167.7" y="26.8">64</text>
<text x="124.6" y="69.2">13</text>
<text x="130.1" y="70.9">VDDA</text>
<text x="167.7" y="83.3">48</text>
<text x="159.2" y="85.1">VDD</text>
<text x="124.6" y="90.3">19</text>
<text x="130.1" y="92.1">VDD</text>
<text x="124.6" y="136.2">32</text>
<text x="130.1" y="138">VDD</text>
</g>
<g font-size="3.2">
<text x="34.2" y="35.3">1</text>
<text x="44.9" y="35.3">2</text>
<text x="159.8" y="32.1">VSS</text>
<text x="167.7" y="30.4">63</text>
<text x="34.2" y="38.8">3</text>
<text x="44.9" y="38.8">4</text>
<text x="34.2" y="42.4">5</text>
<text x="34.2" y="45.9">7</text>
<text x="44.9" y="42.4">6</text>
<text x="44.9" y="45.9">8</text>
<text x="34.2" y="49.4">9</text>
<text x="42.9" y="49.4">10</text>
<text x="124.6" y="65.7">12</text>
<text x="130.1" y="67.4">VSSA</text>
<text x="33.3" y="90">3</text>
<text x="124.6" y="86.8">18</text>
<text x="130.1" y="88.6">VSS</text>
<text x="33.3" y="93.5">2</text>
<text x="33.3" y="97">1</text>
<text x="53.6" y="120">1</text>
<text x="53.6" y="123.5">2</text>
</g>
<text font-size="3.2" fill="#33f" x="313.4" y="104.5">HPGND</text>
</svg>
